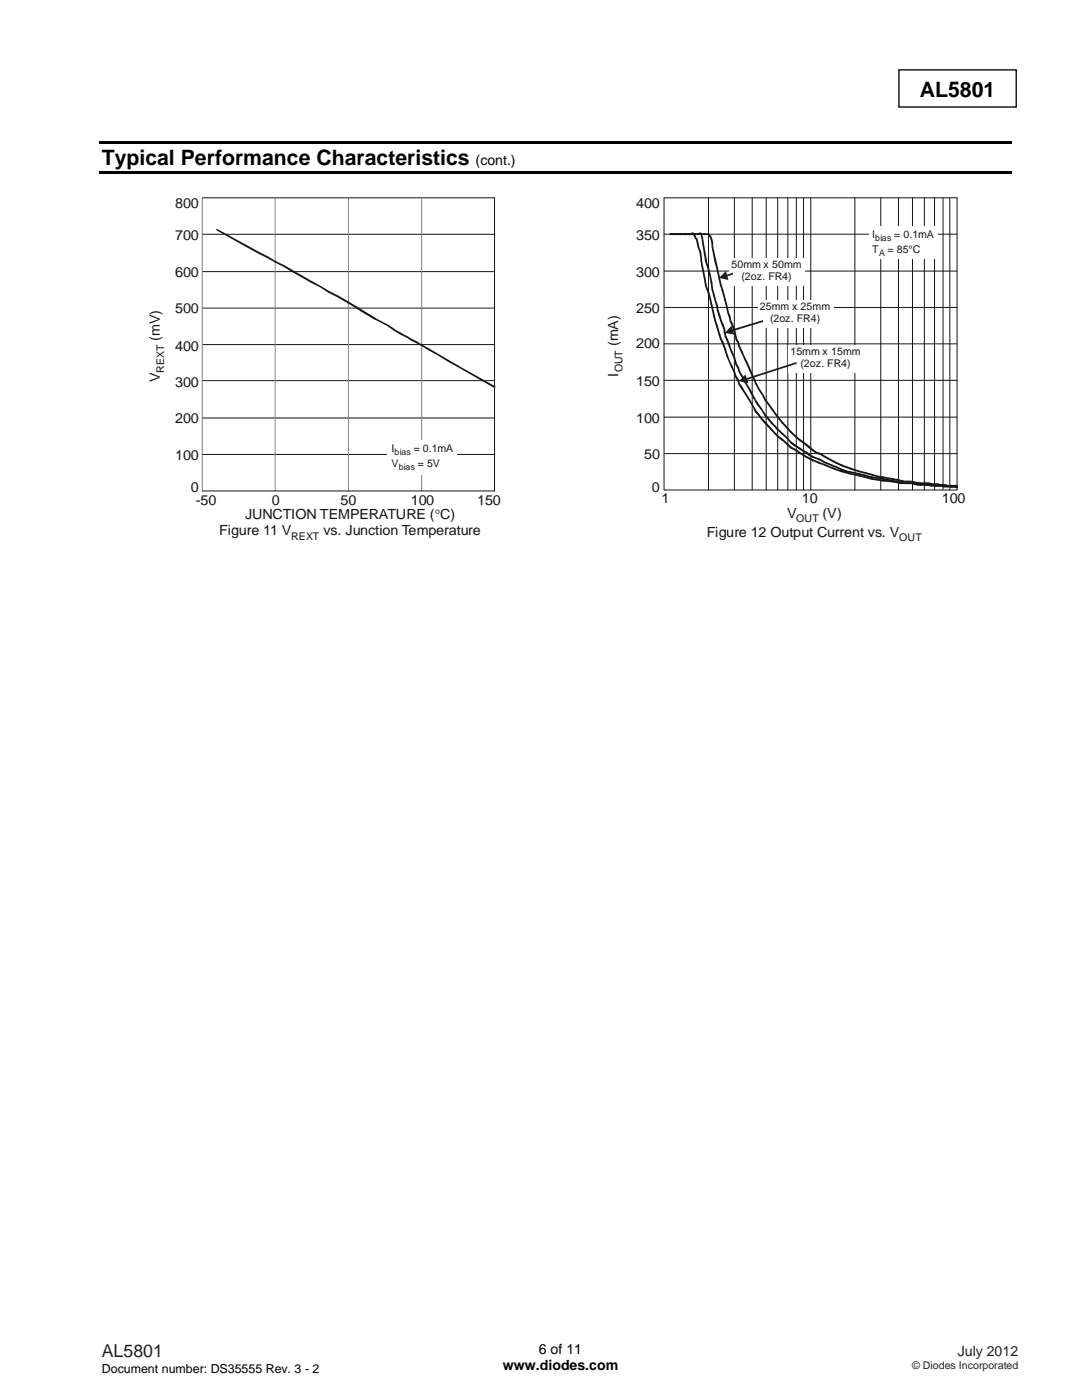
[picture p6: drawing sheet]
<svg xmlns="http://www.w3.org/2000/svg" width="216mm" height="279mm" viewBox="0 0 216 279" stroke-linecap="round" stroke-linejoin="round" font-family="sans-serif">
<path d="M179.4 13.9h23.4v7.5h-23.4z" fill="none" stroke="#000" stroke-width=".26"/>
<path d="M19.8 28.1h182v.5h-182zM19.8 34.2h182v.6h-182z" fill="#000"/>
<path d="M40.4 39.5h58.3v58.5h-58.3M40.4 54.2h58.3M40.4 46.8h58.3M40.4 76h58.3M40.4 68.8h58.3M40.4 61.5h58.3M40.4 90.7h58.3M40.4 83.4h58.3" fill="none" stroke="#131516" stroke-width=".2"/>
<path d="M40.4 39.5v58.5M54.9 39.5v58.5M69.5 39.5v58.5M84.1 39.5v58.5" fill="none" stroke="#7d8487" stroke-width=".2"/>
<g fill="#131516">
<path d="M43.2 45.7h.2l-.2 .3zM43.4 45.7l5.7 3.2-.1 .3-5.8-3.2zM49.1 48.9v.2l-.1 .1z"/>
<path d="M48.9 49l.2-.1-.1 .3zM49.1 48.9l2.8 1.5-.1 .3-2.8-1.5zM51.9 50.6l-.1 .1zM51.9 50.4l1.6 .8-.2 .3-1.5-.8zM53.5 51.2l-.1 .1zM53.5 51.2l1.5 .9-.2 .2-1.5-.8zM55 52.1v.3l-.2-.1z"/>
<path d="M54.9 52.1l-.1 .2h-.1zM55 52.1l1.8 .8-.2 .4-1.8-1zM56.8 52.9l-.1 .2zM56.8 52.9l1.8 1.1-.1 .4-1.9-1.1zM58.6 54l3.7 2.2-.1 .3-3.7-2.1zM62.3 56.2l.1 .2-.2 .1z"/>
<path d="M62.1 56.2h.2l-.1 .3zM62.3 56.2l1.7 .9-.1 .2-1.7-.8zM64 57.1l-.1 .2zM64 57.1l1.7 1-.1 .3-1.7-1.1zM65.6 58.3v.1zM65.7 58.1l1.9 .9-.2 .4-1.8-1zM67.6 59l-.1 .2zM67.6 59l2 1.2-.2 .4-2-1.2zM69.6 60.2l.1 .3-.3 .1z"/>
<path d="M69.4 60.3l.2-.1-.2 .4zM69.6 60.2l1.3 .8-.2 .3-1.3-.7zM70.9 61l1.2 .7-.2 .4-1.2-.8zM72 61.9l-.1 .2zM72.1 61.7l2.8 1.7-.2 .4-2.8-1.7zM74.8 63.6l-.1 .2zM74.8 63.4l1.5 .8-.2 .3-1.3-.7zM76.3 64.2l1.4 .8-.1 .2-1.5-.7zM77.7 65l-.1 .1zM77.7 65l1.1 .7-.2 .3-1.1-.8zM78.6 66l.1-.1zM78.7 65.7l1.1 .6-.1 .4-1.1-.7zM79.8 66.3l.1 .3-.2 .1z"/>
<path d="M79.6 66.4l.2-.1-.1 .4zM79.8 66.3l.8 .4-.2 .4-.7-.4zM80.5 66.9l-.1 .2zM80.6 66.7l.7 .4-.2 .3-.6-.3zM81.3 67.1l-.1 .1zM81.3 67.1l.9 .6-.2 .3-.9-.7zM82.1 67.8l-.1 .2zM82.2 67.7l.9 .4-.1 .3-1-.4zM83.1 68.1l-.1 .2zM83.1 68.1l1.1 .7-.1 .2-1.1-.6zM84.2 68.8l.1 .1-.2 .1z"/>
<path d="M84 68.8h.2l-.1 .2zM84.2 68.8l1.5 .8-.1 .4-1.5-1zM85.7 69.8l-.1 .2zM85.7 69.6l1.9 1.1-.2 .3-1.8-1zM87.6 70.7l-.1 .2zM87.6 70.7l2 1.2-.1 .3-2.1-1.2zM89.6 72.1l-.1 .1zM89.6 71.9l1.9 1.1-.2 .3-1.8-1.1zM91.5 73l.1 .2-.3 .1z"/>
<path d="M91.2 73h.3l-.2 .3zM91.5 73l7.3 4.1-.2 .3-7.3-4.1zM98.8 77.1v.2l-.2 .1z"/>
</g>
<path d="M77.1 87.7h14v7h-14z" fill="#fff"/>
<g fill="none" stroke="#131516" stroke-width=".2">
<path d="M132.5 39.5h58.5v58.3h-58.5zM141.4 39.5v58.3M146.5 39.5v58.3M150.1 39.5v58.3M152.9 39.5v58.3M155.2 39.5v58.3M157.2 39.5v58.3M158.9 39.5v58.3M160.3 39.5v58.3M161.8 39.5v58.3M170.6 39.5v58.3M175.7 39.5v58.3"/>
<path d="M179.3 39.5v58.3M182.1 39.5v58.3M184.4 39.5v58.3M186.5 39.5v58.3M188.2 39.5v58.3M189.5 39.5v58.3M132.5 54.1h58.5M132.5 46.7h58.5M132.5 75.9h58.5M132.5 68.6h58.5M132.5 61.4h58.5M132.5 90.5h58.5"/>
<path d="M132.5 83.2h58.5"/>
</g>
<g fill="#131516">
<path d="M133.6 46.7l.2-.1v.3zM133.8 46.6h1.1v.3h-1.1zM134.9 46.6l.1 .1v.2z"/>
<path d="M134.7 46.7l.2-.1v.3h-.2zM134.9 46.6h.9v.3h-.9zM135.8 46.6l.2 .1-.1 .2z"/>
<path d="M135.6 46.7l.2-.1v.3h-.2zM135.8 46.6h.9v.3h-.9zM136.7 46.6l.2 .1-.1 .2z"/>
<path d="M136.6 46.7l.1-.1v.3h-.1zM136.7 46.6h1v.3h-1zM137.7 46.6l.1 .1v.2z"/>
<path d="M137.5 46.7l.1-.1 .2 .3-.3-.1zM137.6 46.6l.5-.2 .1 .3-.4 .2zM138.1 46.4v.2zM138.1 46.4h.2v.3h-.2zM138.3 46.4l.1 .1-.1 .1zM138.4 46.5l.2 .2-.3 .2-.1-.2zM138.3 46.9l.3-.2-.1 .2z"/>
<path d="M138.3 46.6l.3 .1-.3 .1zM138.3 46.8l.3-.1 .3 .6-.3 .2zM138.6 47.5l.2-.1zM138.9 47.3l.3 .4-.3 .2-.3-.3zM139 47.8l.2-.1zM138.9 47.8h.3l.2 .6-.4 .1zM139 48.5l.4-.1-.1 .2z"/>
<path d="M139.2 48.3l.2 .1-.4 .1zM139 48.5l.4-.1 .1 .9-.3 .1zM139.2 49.4l.2-.1zM139.2 49.4l.3-.1 .4 .8-.4 .1zM139.7 50.1h.2zM139.5 50.2l.4-.1 .1 1-.3 .1zM139.7 51.2l.3-.1 .1 1.1h-.3zM139.8 52.2h.3l-.1 .2z"/>
<path d="M140 52l.1 .2h-.3zM139.8 52.2h.3l.3 1.6-.3 .1zM140.1 53.9l.3-.1 .4 1.7-.4 .1zM140.4 55.6l.4-.1-.2 .3z"/>
<path d="M140.4 55.5h.4l-.4 .1zM140.4 55.6l.4-.1 .2 1.5-.3 .1zM140.7 57.1h.2zM140.7 57.1l.3-.1 .5 1.4-.3 .1zM141.2 58.5l.3-.1v.3z"/>
<path d="M141.2 58.4h.3zM141.2 58.5l.3-.1 .4 1.2-.4 .1zM141.5 59.7l.4-.1 .2 1.2-.3 .1zM141.8 60.9l.3-.1v.1l-.2 .1z"/>
<path d="M141.8 60.9l.2-.2 .1 .1zM141.8 60.9l.3-.1 .5 2.2-.3 .1zM142.3 63.1l.3-.1v.1l-.2 .1z"/>
<path d="M142.4 62.9l.2 .1-.3 .1zM142.3 63.1l.3-.1 .3 1-.3 .2zM142.6 64.2l.3-.2 .3 1-.3 .2zM142.9 65.2l.3-.2v.3z"/>
<path d="M142.9 65h.3l-.3 .2zM142.9 65.2l.3-.2 .5 1.8-.3 .1zM143.4 66.9l.3-.1-.1 .2z"/>
<path d="M143.5 66.6l.2 .1-.3 .2zM143.4 66.9l.3-.2 .3 .8-.3 .2zM143.7 67.7l.1-.1zM143.7 67.7l.3-.2 .3 .7-.3 .2zM144 68.4l.3-.2v.3z"/>
<path d="M144.1 68.1l.2 .1-.3 .2zM144 68.4l.3-.2 .5 1.4-.3 .1zM144.5 69.7l.3-.1-.1 .2z"/>
<path d="M144.6 69.5l.2 .1-.3 .1zM144.5 69.7l.3-.1 .5 1.4-.4 .1zM144.9 71.1l.4-.1-.1 .2z"/>
<path d="M145 70.8l.3 .1-.4 .2zM144.9 71.1l.4-.2 .4 1.3-.3 .1zM145.4 72.3l.3-.1-.1 .1z"/>
<path d="M145.5 72l.2 .1-.3 .2zM145.4 72.3l.3-.2 .5 1-.3 .2zM145.9 73.3l.3-.2-.1 .3z"/>
<path d="M145.9 73l.3 .1-.3 .2zM145.9 73.3l.3-.2 .4 1-.2 .2zM146.4 74.3l.2-.2 .1 .2z"/>
<path d="M146.5 74l.2 .2-.3 .1zM146.4 74.3l.3-.1 .3 .9h-.4zM146.6 75.1h.4l-.1 .1z"/>
<path d="M146.7 74.9l.3 .2h-.4zM146.6 75.1h.4l.1 .3-.3 .1zM146.8 75.5l.2-.1zM146.8 75.5l.3-.2 .4 .5-.4 .3zM147.1 76.1l.4-.3-.1 .3z"/>
<path d="M147.2 75.7l.3 .2-.4 .1zM147.1 76l.4-.1 .2 .9h-.3zM147.4 76.8h.3l-.1 .1z"/>
<path d="M147.5 76.7h.2l-.2 .2zM147.7 76.7l.2 .1-.3 .3-.1-.2zM147.7 76.9l.2-.1zM147.6 77.1l.3-.3 .3 .5-.3 .3zM147.9 77.6l.3-.3-.1 .3z"/>
<path d="M147.9 77.4l.2-.1h.1l-.3 .3zM147.9 77.6l.3-.3 .3 .6-.3 .2zM148.5 77.9l.3 .5-.2 .2-.4-.5zM148.6 78.6l.2-.2 1 1.5-.3 .2zM149.5 80.1l.3-.2 .9 1.6-.3 .1zM150.5 81.6l.2-.1zM150.3 81.6l.4-.1 .3 .6-.3 .2zM150.7 82.3l.2-.1zM150.7 82.3l.3-.2 .4 .5-.2 .2zM151.2 82.8l.2-.2v.2z"/>
<path d="M151.2 82.6h.2l-.2 .2zM151.4 82.6l.8 1-.2 .2-.8-1zM152 83.8h.1zM152.2 83.6l.7 .7-.4 .2-.5-.7zM152.5 84.5l.4-.2 1.2 1.3-.3 .3zM154.1 85.6l.1 .2-.2 .2-.2-.1z"/>
<path d="M153.8 85.6h.3l-.3 .3zM154.1 85.6l1.1 1.2-.3 .3-1.1-1.2zM154.9 87.1l.2-.1zM154.9 87.1l.3-.3 1.1 .9-.3 .3zM156.3 87.7v.2l-.3 .1z"/>
<path d="M156 87.7h.3l-.3 .2zM156.3 87.7l.9 .8-.2 .3-1-.9zM157 88.7v.1zM157.2 88.5l.8 .7-.3 .3-.7-.7zM158 89.2l.1 .1-.4 .2z"/>
<path d="M157.7 89.3l.3-.1-.2 .3zM158 89.2l.9 .5-.2 .3-.9-.5zM158.9 89.7l-.1 .2zM158.9 89.7l.8 .5-.2 .3-.8-.5zM159.7 90.2v.2l-.2 .1z"/>
<path d="M159.4 90.3l.3-.1-.2 .3zM159.7 90.2l1.3 .8-.2 .4-1.3-.9zM161 91l.1 .3-.3 .1z"/>
<path d="M160.8 91.1l.2-.1-.2 .4zM161 91l1.3 .7-.2 .3-1.3-.6zM162.3 91.7l.1 .2-.3 .1z"/>
<path d="M162 91.8l.3-.1-.2 .3zM162.3 91.7l.4 .2-.1 .3-.5-.2zM162.7 91.9v.1zM162.7 91.9l.9 .3-.2 .3-.8-.3zM163.6 92.2v.3h-.2z"/>
<path d="M163.3 92.3l.2-.1-.1 .3zM163.5 92.2l.5 .2-.1 .3-.5-.2zM164 92.4l.4 .1-.1 .4-.4-.2zM164.4 92.5v.2zM164.5 92.5l1.2 .5-.1 .4-1.3-.5zM165.7 93l1.2 .6-.1 .3-1.2-.5zM166.9 93.7l-.1 .2zM166.9 93.6l1.1 .3-.1 .3-1-.3zM168 93.9l.1 .2-.2 .1z"/>
<path d="M167.9 93.9h.1l-.1 .3zM168 93.9l1.9 .5-.2 .3-1.8-.5zM169.8 94.6l-.1 .1zM169.8 94.4l1.6 .3-.1 .4-1.5-.4zM171.4 94.7l.1 .4h-.2z"/>
<path d="M171.3 94.7h.1l-.1 .4-.1-.2zM171.4 94.7l1.4 .4-.1 .3-1.4-.3zM172.8 95.1v.2zM172.8 95.1l1.3 .3-.1 .4-1.3-.4zM174.1 95.4l.1 .3-.1 .1h-.1z"/>
<path d="M173.9 95.5l.2-.1-.1 .4zM174.1 95.4l1.1 .2-.1 .3-1.1-.1zM175.2 95.6l1 .2-.1 .3-1-.2zM176.2 95.8l.1 .3h-.2z"/>
<path d="M176.1 95.8h.1l-.1 .3zM176.2 95.8l1.9 .1-.1 .4-1.9-.2zM178.1 95.9l.1 .4h-.2z"/>
<path d="M177.9 96l.2-.1-.1 .4-.2-.2zM178.1 95.9l.9 .2-.1 .3-.9-.1zM179 96.1l-.1 .2zM179 96.1l.8 .2-.1 .3-.8-.2zM179.8 96.3l.2 .2-.1 .1h-.2z"/>
<path d="M179.5 96.4l.3-.1v.3zM179.8 96.3h.8v.3h-.8zM180.6 96.3h.5v.3h-.5zM181.1 96.3l.2 .1v.2h-.2z"/>
<path d="M181 96.4l.1-.1v.3zM181.1 96.3h.8v.3h-.8zM181.9 96.3v.1zM182 96.3l.6 .1-.1 .4-.6-.2zM182.6 96.4l.2 .3-.1 .1h-.2z"/>
<path d="M182.5 96.4v.4zM182.6 96.4l.7 .2-.2 .3-.6-.1zM183.2 96.8l-.1 .1zM183.2 96.6h.4v.3h-.4zM183.6 96.6l.3 .2-.1 .1h-.2z"/>
<path d="M183.4 96.8l.2-.2v.3zM183.6 96.6h1.1v.3h-1.1zM184.7 96.6l.2 .1v.2h-.2z"/>
<path d="M184.5 96.8l.2-.2v.3zM184.7 96.6h.7v.3h-.7zM185.4 96.6v.2zM185.4 96.6l.5 .2-.2 .3-.4-.2zM185.9 96.8l.1 .2-.3 .1z"/>
<path d="M185.6 96.9l.2-.1v.3zM185.8 96.8h.5v.3h-.5zM186.3 96.8h.3v.3h-.3zM186.6 96.8l.1 .1v.2h-.1z"/>
<path d="M186.4 96.9l.2-.1v.3zM186.6 96.8h.5v.3h-.5zM187.1 96.8h.4v.3h-.4zM187.5 96.8l.2 .1v.2h-.2z"/>
<path d="M187.4 96.9l.1-.1v.3l-.2-.2zM187.5 96.8h.5v.3h-.5zM188 96.8v.1zM188.1 96.8l.3 .1-.1 .4-.4-.2zM188.4 96.9l.1 .2-.2 .2z"/>
<path d="M188.1 97.1l.2-.2v.4zM188.3 96.9h.8v.4h-.8zM189.1 96.9l.2 .2-.1 .2z"/>
<path d="M188.9 97l.2-.1v.4h-.2zM189.1 96.9h.8v.4h-.8zM189.9 96.9l.1 .2-.1 .2z"/>
<path d="M189.7 97l.2-.1v.4h-.2zM189.9 96.9h.6v.4h-.6zM190.5 96.9l.1 .1v.3h-.1z"/>
<path d="M190.4 96.9h.1v.4l-.2-.1zM190.5 96.9l.5 .2-.1 .4-.4-.2zM191 97.1l.1 .3-.2 .1z"/>
<path d="M133.6 46.7l.2-.1v.3zM133.8 46.6h1.1v.3h-1.1zM134.9 46.6l.1 .1v.2z"/>
<path d="M134.7 46.7l.2-.1v.3h-.2zM134.9 46.6h.9v.3h-.9zM135.8 46.6l.2 .1-.1 .2z"/>
<path d="M135.6 46.7l.2-.1v.3h-.2zM135.8 46.6h.9v.3h-.9zM136.7 46.6l.2 .1-.1 .2z"/>
<path d="M136.6 46.7l.1-.1v.3h-.1zM136.7 46.6h1v.3h-1zM137.7 46.6l.1 .1v.2z"/>
<path d="M137.5 46.7l.2-.1v.3h-.2zM137.7 46.6h.7v.3h-.7zM138.4 46.6l.2 .1v.2h-.2z"/>
<path d="M138.3 46.7l.1-.1v.3zM138.4 46.6h.8v.3h-.8zM139.2 46.6l.2 .1v.2h-.2z"/>
<path d="M139 46.7l.2-.1v.3zM139.2 46.6h.2v.3h-.2zM139.4 46.7v.2zM139.3 46.6l.3-.2 .2 .3-.4 .2zM139.6 46.4l.1 .2zM139.7 46.4h.2v.3h-.2zM139.9 46.4v.2zM140 46.5l.1 .2-.2 .2-.2-.2zM140.1 46.7v.2h-.2z"/>
<path d="M140 46.6h.1v.1l-.3 .1zM139.8 46.8l.3-.1 .2 .7-.3 .1zM140.1 47.4h.2zM140 47.5l.3-.1 .1 1-.3 .1zM140.1 48.5l.3-.1 .2 1-.3 .1zM140.3 49.5l.3-.1 .2 1.1h-.4zM140.4 50.5h.4l-.1 .1z"/>
<path d="M140.5 50.3l.3 .2h-.4zM140.4 50.5h.4l.3 1.7h-.4zM140.7 52.2h.2zM140.7 52.2h.3l.5 1.5-.3 .1zM141.2 53.8l.3-.1v.2z"/>
<path d="M141.2 53.6l.2-.1 .1 .2-.3 .1zM141.2 53.8l.3-.1 .4 1.3-.4 .1zM141.5 55.1l.4-.1 .2 1.4-.3 .1zM141.8 56.5l.3-.1v.2h-.1z"/>
<path d="M141.9 56.3l.2 .1-.3 .1zM141.8 56.5l.3-.1 .2 1.3-.3 .1zM142 57.8h.1zM142 57.8l.3-.1 .3 1.2-.3 .1zM142.3 59l.3-.1v.2l-.2 .1z"/>
<path d="M142.3 58.9h.3zM142.3 59l.3-.1 .3 1-.3 .1zM142.6 60l.3-.1 .3 1-.3 .1zM142.9 61l.3-.1v.3z"/>
<path d="M142.9 60.9h.3v.1zM142.9 61h.3l.2 1h-.3zM143.1 62h.1zM143.1 62h.3l.3 1-.3 .1zM143.4 63.1l.3-.1v.1z"/>
<path d="M143.5 62.9l.2 .1-.3 .1zM143.4 63.1l.3-.1 .3 .8-.3 .2zM143.7 64l.3-.2 .3 .9-.3 .1zM144 64.8l.3-.1v.2z"/>
<path d="M144.1 64.6l.2 .1-.3 .1zM144 64.8l.3-.1 .4 .8-.4 .2zM144.5 65.6l.2-.1zM144.3 65.6h.4l.1 .8h-.4zM144.4 66.4h.4l-.1 .2z"/>
<path d="M144.6 66.3l.2 .1-.3 .1zM144.5 66.5l.3-.1 .1 .7-.3 .1zM144.6 67.2l.2-.1zM144.6 67.2l.3-.2 .4 .7-.4 .2zM144.9 67.9l.4-.2-.1 .3z"/>
<path d="M145 67.6l.3 .1-.4 .2zM144.9 67.9l.4-.2 .5 1.3-.4 .2zM145.4 69.2l.4-.2-.2 .3z"/>
<path d="M145.5 69h.2l-.3 .2zM145.4 69.2l.3-.2 .5 1.2-.3 .2zM145.9 70.4l.3-.2-.1 .3z"/>
<path d="M145.9 70.1l.3 .1-.3 .2zM145.9 70.4l.3-.2 .4 1-.2 .2zM146.4 71.4l.2-.2 .1 .2z"/>
<path d="M146.5 71.2l.2 .1-.3 .1zM146.4 71.4l.3-.1 .3 1-.4 .1zM146.6 72.4l.4-.1-.1 .2z"/>
<path d="M146.6 72.3l.3-.1 .1 .1-.4 .1zM146.6 72.4l.4-.1 .1 .6h-.3zM146.8 72.9h.2zM146.8 72.9l.3-.1 .4 .5-.4 .1zM147.1 73.4l.4-.1-.1 .2z"/>
<path d="M147.2 73.2l.3 .2h-.4zM147.1 73.4h.4l.2 .8-.3 .1zM147.4 74.3l.3-.1-.1 .2z"/>
<path d="M147.6 74l.1 .1-.2 .2-.1-.1zM147.5 74.3l.2-.2 .2 .4-.3 .1zM147.6 74.6l.1-.1zM147.6 74.6l.3-.1 .3 .5-.3 .1zM147.9 75.1l.3-.1-.1 .2z"/>
<path d="M148.1 74.9l.1 .1-.3 .1zM147.9 75.1l.3-.1 .3 .5-.3 .1zM148.5 75.5l-.1 .1zM148.2 75.6h.3l.3 .6-.3 .1zM148.5 76.3l.2-.1-.1 .2zM148.6 76.4l.2-.2 1 1.5-.3 .2zM149.6 77.8l.2-.1zM149.4 77.9l.4-.2 .9 1.8-.4 .1zM150.5 79.5h.2zM150.3 79.5h.4l.3 .6-.3 .1zM150.7 80.2h.2zM150.7 80.3l.3-.3 .4 .7-.2 .3zM151.2 81l.2-.3v.3z"/>
<path d="M151.2 80.7h.2l-.2 .3zM151.4 80.7l.8 1-.2 .3-.8-1zM152.2 81.7l-.1 .2zM152 82l.2-.2 .7 1-.4 .2zM152.5 83l.2-.1zM152.5 83l.4-.3 1.2 1.6-.3 .2zM154.1 84.3l.1 .1-.3 .2-.1-.1z"/>
<path d="M153.8 84.3h.3l-.3 .2zM154.1 84.3l.6 .6-.2 .3-.7-.7zM154.5 85.2l.2-.3 .5 .5-.3 .3zM154.9 85.7l.2-.1zM154.9 85.7l.3-.3 1.1 1.1-.3 .2zM156 86.7l.3-.2v.2z"/>
<path d="M156 86.5h.3l-.3 .2zM156.3 86.5l.9 .8-.2 .3-1-.9zM157.2 87.3l-.2 .2zM157.2 87.3l.8 .9-.3 .2-.7-.8zM157.7 88.4l.3-.2 .1 .1-.2 .2z"/>
<path d="M157.7 88.2h.3l-.3 .3zM158 88.2l.9 .6-.3 .4-.9-.7zM158.8 89l-.2 .2zM158.9 88.8l.8 .5-.2 .4-.8-.5zM159.7 89.3v.3l-.2 .1z"/>
<path d="M159.4 89.4l.3-.1-.2 .4zM159.7 89.3l.7 .6-.1 .3-.8-.5zM160.3 90v.2zM160.4 89.9l.6 .3-.2 .3-.5-.3zM161 90.2l.1 .2-.3 .1z"/>
<path d="M160.8 90.4l.3-.2-.3 .3zM161.1 90.2l.6 .5-.3 .3-.6-.5zM161.4 91l.2-.1zM161.7 90.7l.6 .3-.2 .4-.6-.4zM162.3 91l.1 .3-.3 .1z"/>
<path d="M162 91.1l.3-.1-.2 .4zM162.3 91l.4 .2-.1 .3-.5-.1zM162.7 91.2v.2zM162.7 91.2l.9 .3-.2 .4-.8-.4zM163.6 91.5v.3l-.2 .1z"/>
<path d="M163.3 91.6l.2-.1-.1 .4zM163.5 91.5l.5 .2-.1 .3-.5-.1zM164 91.7l-.1 .2zM164 91.7l.5 .3-.2 .4-.5-.4zM164.4 92.2l-.1 .2zM164.5 92l1.2 .5-.1 .4-1.3-.5zM165.7 92.5l1.2 .5-.1 .4-1.2-.5zM166.9 93v.2zM166.9 93l1.1 .6-.1 .3-1.1-.5zM168 93.6l.1 .2-.2 .1z"/>
<path d="M167.8 93.6h.2l-.1 .3zM168 93.6l1 .3-.2 .3-.9-.3zM168.9 94.1l-.1 .1zM168.9 93.9l.9 .2v.3l-.9-.2zM169.8 94.1v.1zM169.8 94.1l1.6 .3-.1 .3-1.5-.3zM171.4 94.4l.1 .3h-.2z"/>
<path d="M171.3 94.4h.1l-.1 .3-.1-.1zM171.4 94.4l1.4 .3-.1 .4-1.4-.4zM172.8 94.7v.2zM172.8 94.7l1.3 .4-.1 .3-1.3-.3zM174.1 95.1l.1 .2-.1 .1h-.1z"/>
<path d="M173.9 95.2l.2-.1-.1 .3zM174.1 95.1l1.1 .1-.1 .4-1.1-.2zM175.2 95.2l1 .2-.1 .4-1-.2zM176.2 95.4l.1 .4h-.2z"/>
<path d="M176.1 95.5l.1-.1-.1 .4zM176.2 95.4l1.9 .4-.1 .3-1.9-.3zM178.1 95.8l.1 .3h-.2z"/>
<path d="M177.9 95.8h.2l-.1 .3-.2-.2zM178.1 95.8l.9 .1-.1 .4-.9-.2zM179 95.9l-.1 .2zM179 95.9l.8 .2-.1 .3-.8-.1zM179.8 96.1l.2 .3h-.1h-.2z"/>
<path d="M179.6 96.1h.2l-.1 .3zM179.8 96.1l.8 .2-.1 .3-.8-.2zM180.6 96.4l-.1 .2zM180.6 96.3h.5v.3h-.5zM181.1 96.3l.2 .1v.2h-.2z"/>
<path d="M181 96.4l.1-.1v.3zM181.1 96.3h.8v.3h-.8zM181.9 96.3h.7v.3h-.7zM182.6 96.3l.2 .1-.1 .2z"/>
<path d="M182.4 96.4l.2-.1v.3h-.2zM182.6 96.3h.6v.3h-.6zM183.2 96.3v.1zM183.3 96.3l.4 .1-.1 .4-.5-.2zM183.7 96.4l.1 .3-.2 .1z"/>
<path d="M183.5 96.5l.2-.1-.1 .4-.2-.2zM183.7 96.4l1.1 .2-.1 .3-1.1-.1zM184.8 96.6l.1 .3h-.2z"/>
<path d="M184.5 96.8l.2-.2v.3zM184.7 96.6h.7v.3h-.7zM185.4 96.6h.4v.3h-.4zM185.8 96.6l.2 .1v.2h-.2z"/>
<path d="M185.6 96.8l.2-.2v.3zM185.8 96.6h.5v.3h-.5zM186.3 96.6v.2zM186.4 96.6l.2 .2-.1 .3-.3-.2zM186.6 96.8l.1 .2-.2 .1z"/>
<path d="M186.4 96.9l.2-.1v.3zM186.6 96.8h.5v.3h-.5zM187.1 96.8h.4v.3h-.4zM187.5 96.8l.2 .1v.2h-.2z"/>
<path d="M187.4 96.9l.1-.1v.3l-.2-.2zM187.5 96.8h.8v.3h-.8zM188.3 96.8l.2 .1-.1 .2z"/>
<path d="M188.1 96.9l.2-.1v.3zM188.3 96.8h.8v.3h-.8zM189.1 96.8l.2 .1-.1 .2z"/>
<path d="M188.9 96.9l.2-.1v.3h-.2zM189.1 96.8h.4v.3h-.4zM189.5 96.8v.1zM189.6 96.8l.3 .1-.1 .4-.4-.2zM189.9 96.9l.1 .3-.2 .1z"/>
<path d="M189.7 97l.2-.1v.4h-.2zM189.9 96.9h.6v.4h-.6zM190.5 96.9l.1 .1v.3h-.1z"/>
<path d="M190.3 97.1l.2-.2v.4zM190.5 96.9h.5v.4h-.5zM191 96.9l.1 .2v.2z"/>
<path d="M133.6 46.7l.2-.1v.3zM133.8 46.6h1.1v.3h-1.1zM134.9 46.6l.1 .1v.2z"/>
<path d="M134.7 46.7l.2-.1v.3h-.2zM134.9 46.6h.9v.3h-.9zM135.8 46.6l.2 .1-.1 .2z"/>
<path d="M135.6 46.7l.2-.1v.3h-.2zM135.8 46.6h.9v.3h-.9zM136.7 46.6l.2 .1-.1 .2z"/>
<path d="M136.6 46.7l.1-.1v.3h-.1zM136.7 46.6h1v.3h-1zM137.7 46.6l.1 .1v.2z"/>
<path d="M137.5 46.7l.2-.1v.3h-.2zM137.7 46.6h.7v.3h-.7zM138.4 46.6l.2 .1v.2h-.2z"/>
<path d="M138.3 46.7l.1-.1v.3zM138.4 46.6h.8v.3h-.8zM139.2 46.6l.2 .1v.2h-.2z"/>
<path d="M139 46.7l.2-.1v.3zM139.2 46.6h.8v.3h-.8zM140 46.6l.2 .1-.1 .2h-.1z"/>
<path d="M139.8 46.7l.2-.1v.3zM140 46.6h.6v.3h-.6zM140.6 46.6l.2 .1-.1 .2z"/>
<path d="M140.4 46.7l.2-.1v.3h-.2zM140.6 46.6h.3v.3h-.3zM140.9 46.6h.5v.3h-.5zM141.4 46.6l.1 .1v.2z"/>
<path d="M141.2 46.7l.2-.1 .1 .1-.3 .2zM141.2 46.9l.3-.2 .3 .3-.3 .2zM141.8 47l-.1 .1zM141.5 47.2l.4-.2 .2 .7-.3 .1zM141.8 47.8l.3-.1-.1 .2z"/>
<path d="M142 47.6l.1 .2h-.3zM141.8 47.8h.3l.2 .6-.3 .1zM142.1 48.4h.2zM142 48.4h.3v.7h-.3zM142 49.1h.1zM142 49.2l.3-.1 .2 .9h-.4zM142.1 50h.4l.1 .8-.3 .1zM142.3 50.9l.3-.1v.2z"/>
<path d="M142.4 50.6l.2 .2-.3 .1zM142.3 50.9l.3-.1 .4 1.4h-.4zM142.6 52.2h.1zM142.6 52.2h.4l.2 1.1-.3 .1zM142.9 53.4l.3-.1v.2v.1z"/>
<path d="M142.9 53.3l.2-.1 .1 .1-.3 .1zM142.9 53.4l.3-.1 .5 2.4-.3 .1zM143.4 55.8l.3-.1-.1 .3z"/>
<path d="M143.4 55.7h.3zM143.4 55.8l.3-.1 .3 1.2-.3 .1zM143.7 57h.1zM143.7 57l.3-.1 .3 1-.3 .1zM144 58l.3-.1v.2h-.2z"/>
<path d="M144 57.9h.3zM144 58l.3-.1 .5 1.9h-.3zM144.5 59.8h.3l-.1 .2h-.2z"/>
<path d="M144.5 59.8h.3zM144.5 59.8h.3l.5 1.6-.4 .1zM144.9 61.5l.4-.1-.1 .3z"/>
<path d="M144.9 61.4h.4zM144.9 61.5l.4-.1 .1 .9-.3 .1zM145.1 62.4h.2zM145.1 62.5l.3-.2 .4 .8-.4 .2zM145.4 63.3l.4-.2-.2 .3z"/>
<path d="M145.4 63.1h.4zM145.4 63.2l.4-.1 .1 .7-.4 .1zM145.5 63.9h.2zM145.5 64l.4-.2 .3 .7-.3 .2zM145.9 64.7l.3-.2-.1 .2z"/>
<path d="M145.9 64.4l.3 .1-.3 .2zM145.9 64.7l.3-.2 .5 1.3-.3 .2zM146.4 66l.3-.2-.2 .3z"/>
<path d="M146.5 65.8h.2l-.3 .2zM146.4 66l.3-.2 .3 1.3-.4 .1zM146.6 67.2l.4-.1-.1 .2z"/>
<path d="M146.6 67h.3l.1 .1-.4 .1zM146.6 67.2l.4-.1 .1 .7-.3 .1zM146.8 67.9l.2-.1zM146.8 67.9l.3-.2 .4 .5-.4 .2zM147.1 68.4l.4-.2-.1 .3z"/>
<path d="M147.2 68.1l.3 .2-.4 .1zM147.1 68.4l.4-.1 .2 1-.3 .1zM147.4 69.4l.3-.1-.1 .2z"/>
<path d="M147.4 69.2h.3l-.2 .2zM147.5 69.4l.2-.2 .2 .4-.3 .1zM147.6 69.7l.3-.1 .3 .6-.3 .2zM147.9 70.4l.3-.2-.1 .3z"/>
<path d="M148 70.1l.2 .1-.3 .2zM147.9 70.4l.3-.2 .3 .7-.3 .2zM148.2 71.1l.3-.2 .3 .7-.3 .2zM148.5 71.8l.3-.2 .5 1-.3 .2zM149 72.8l.3-.2 .5 1-.4 .2zM149.4 73.8l.4-.2 .9 2.1-.4 .1zM150.5 75.7h.2zM150.3 75.8l.4-.1 .3 .9-.3 .1zM150.7 76.7l.2-.1zM150.7 76.7l.3-.2 .4 .8-.2 .2zM151.2 77.5l.2-.2v.3z"/>
<path d="M151.2 77.3h.2l-.2 .3zM151.4 77.3l.8 1.2-.2 .3-.8-1.2zM152.2 78.5l.1 .1-.2 .1zM152 78.7l.3-.1 .6 1.2-.4 .1zM152.5 79.9h.2zM152.5 79.9l.4-.2 .6 .8-.3 .3zM153.5 80.5l.6 .9-.3 .2-.6-.8zM154.1 81.4l.1 .2-.3 .1-.1-.1z"/>
<path d="M153.9 81.4h.2l-.3 .2zM154.1 81.4l1.1 1.5-.3 .3-1.1-1.6zM154.9 83.2l.2-.1zM155.2 82.9l1.1 1.4-.3 .2-1.1-1.3zM156 84.5l.3-.2v.2z"/>
<path d="M156 84.3h.3l-.3 .2zM156.3 84.3l.9 1-.2 .2-1-1zM157.2 85.3l.8 .8-.3 .3-.7-.9zM158 86.1l.1 .2-.2 .2-.2-.1z"/>
<path d="M157.7 86.1h.3l-.3 .3zM158 86.1l.9 .9-.3 .2-.9-.8zM158.6 87.2l.2-.1zM158.9 87l.8 .7-.3 .2-.8-.7zM159.7 87.7v.1l-.1 .2-.2-.1z"/>
<path d="M159.4 87.7h.3l-.2 .3zM159.7 87.7l.7 .5-.1 .3-.8-.5zM160.4 88.2l-.1 .1zM160.4 88.2l.7 .5-.3 .3-.5-.5zM161.1 88.7v.2l-.3 .1z"/>
<path d="M160.8 88.8l.3-.1-.3 .3zM161.1 88.7l.6 .5-.3 .3-.6-.5zM161.7 89.2l.6 .5-.2 .3-.7-.5zM162.3 89.7l.1 .2-.3 .1z"/>
<path d="M162 89.8l.3-.1-.2 .3zM162.3 89.7l.5 .3-.3 .4-.4-.4zM162.7 90.2l-.2 .2zM162.7 90l.9 .4-.2 .3-.8-.3zM163.6 90.4v.2l-.2 .1z"/>
<path d="M163.3 90.4h.2l-.1 .3zM163.5 90.4l.5 .1-.1 .4-.5-.2zM164 90.5l-.1 .2zM164 90.5l.5 .4-.2 .3-.5-.3zM164.4 91l-.1 .2zM164.5 90.9l1.2 .6-.2 .4-1.2-.7zM165.7 91.5l1.2 .7-.1 .3-1.3-.6zM166.9 92.4l-.1 .1zM166.9 92.2l1.1 .5-.1 .3-1.1-.5zM168 92.7l.1 .3h-.2z"/>
<path d="M167.8 92.8l.2-.1-.1 .3zM168 92.7l1.9 .7-.2 .3-1.8-.7zM169.8 93.6l-.1 .1zM169.9 93.4l1.5 .5-.1 .3-1.6-.5zM171.4 93.9l.1 .2-.2 .1z"/>
<path d="M171.3 93.9h.1l-.1 .3-.1-.1zM171.4 93.9l1.4 .3-.1 .4-1.4-.4zM172.8 94.2v.2zM172.8 94.2l1.3 .4-.1 .3-1.3-.3zM174.1 94.6l.1 .2-.1 .1h-.1z"/>
<path d="M174 94.6v.3zM174.1 94.6l1.1 .3-.1 .3-1.1-.3zM175.1 95.1v.1zM175.2 94.9l1 .2-.1 .3-1-.2zM176.2 95.1l.1 .3h-.2z"/>
<path d="M176.1 95.1h.1l-.1 .3-.1-.2zM176.2 95.1l1.9 .3-.1 .4-1.9-.4zM178.1 95.4l.1 .4h-.2z"/>
<path d="M177.9 95.5l.2-.1-.1 .4-.2-.2zM178.1 95.4l.9 .2-.1 .3-.9-.1zM179 95.6l-.1 .2zM179 95.6l.8 .2-.1 .3-.8-.2zM179.8 95.8l.2 .2-.1 .1h-.2z"/>
<path d="M179.6 95.8h.2l-.1 .3zM179.8 95.8l.8 .1-.1 .4-.8-.2zM180.6 96.1l-.1 .2zM180.6 95.9h.5v.4h-.5zM181.1 95.9l.2 .1v.3h-.2z"/>
<path d="M181 96.1l.1-.2v.4zM181.1 95.9h.8v.4h-.8zM181.9 95.9v.2zM182 95.9l.6 .2-.1 .3-.6-.1zM182.6 96.1l.2 .3h-.1h-.2z"/>
<path d="M182.5 96.1v.3zM182.6 96.1l.7 .2-.2 .3-.6-.2zM183.2 96.4l-.1 .2zM183.2 96.3h.4v.3h-.4zM183.6 96.3l.3 .1-.1 .2h-.2z"/>
<path d="M183.4 96.4l.2-.1v.3zM183.6 96.3h1.1v.3h-1.1zM184.7 96.3l.2 .1v.2h-.2z"/>
<path d="M184.5 96.4l.2-.1v.3zM184.7 96.3h.7v.3h-.7zM185.4 96.3v.1zM185.4 96.3l.5 .1-.2 .4-.4-.2zM185.9 96.4l.1 .3-.3 .1z"/>
<path d="M185.6 96.6l.2-.2v.4zM185.8 96.4h.5v.4h-.5zM186.3 96.4h.3v.4h-.3zM186.6 96.4l.1 .1v.3h-.1z"/>
<path d="M186.4 96.6l.2-.2v.4zM186.6 96.4h.5v.4h-.5zM187.1 96.4v.2zM187.2 96.4l.4 .2-.1 .3-.5-.1zM187.6 96.6l.1 .3h-.2z"/>
<path d="M187.3 96.8l.2-.2v.3zM187.5 96.6h.8v.3h-.8zM188.3 96.6l.2 .2-.1 .1z"/>
<path d="M188.1 96.8l.2-.2v.3zM188.3 96.6h.3v.3h-.3zM188.6 96.6v.2zM188.7 96.6l.4 .2-.1 .3-.4-.2zM189.1 96.8l.2 .2-.3 .1z"/>
<path d="M188.9 96.9l.2-.1v.3h-.2zM189.1 96.8h.8v.3h-.8zM189.9 96.8l.1 .1-.1 .2z"/>
<path d="M189.7 96.9l.2-.1v.3h-.2zM189.9 96.8h.6v.3h-.6zM190.5 96.8l.1 .1v.2h-.1z"/>
<path d="M190.3 96.9l.2-.1v.3zM190.5 96.8h.5v.3h-.5zM191 96.8l.1 .1v.2z"/>
</g>
<g fill="#fff">
<path d="M173.5 45.1h13.7v6.5h-13.7z"/>
<path d="M145.5 51.5h15.2v5.5h-15.2z"/>
<path d="M151.2 59.9h15.1v5.4h-15.1z"/>
<path d="M157.3 68.9h15.1v5.4h-15.1z"/>
</g>
<g fill="#1f1a17">
<path d="M146 65.8l6.2-1.9 .1 .3-6.1 1.9z"/>
<path d="M148.9 75.5l10-3.2 .1 .3-10 3.2z"/>
<path d="M144.9 54.9l1.3-.5 .1 .4-1.3 .4z"/>
</g>
<g fill="#1f1a17">
<path d="M145.9 65l.6 1.8-1.8-.4 1.8 .4-1.8-.4z" fill-rule="evenodd"/>
<path d="M148.7 74.7l.6 1.8-1.8-.4 1.8 .4-1.8-.4z" fill-rule="evenodd"/>
<path d="M143.5 55.5l1.3-1.4 .6 1.8z" fill-rule="evenodd"/>
</g>
<g font-size="4.2">
<text x="183.6" y="19.3">AL5801</text>
<text x="20.3" y="33">Typical Performance Characteristics</text>
</g>
<text font-size="3.5" fill="#231f20" x="20.3" y="270.9">AL5801</text>
<g font-size="2.8">
<text x="94.9" y="33">(cont.)</text>
<text x="100.3" y="273.5">www.diodes.com</text>
<text x="107.5" y="270.2">6 of 11</text>
</g>
<g font-size="2.8" fill="#131516">
<text x="35" y="41.4">800</text>
<text x="126.9" y="41.5">400</text>
<text x="35" y="47.9">700</text>
<text x="126.9" y="47.8">350</text>
<text x="35" y="55.2">600</text>
<text x="126.9" y="55.2">300</text>
<text x="35" y="62.5">500</text>
<text x="126.9" y="62.5">250</text>
<text x="31.9" y="68" transform="rotate(-90 31.9 68)">(mV)</text>
<text x="35" y="70">400</text>
<text x="123.4" y="69" transform="rotate(-90 123.4 69)">(mA)</text>
<text x="126.9" y="69.5">200</text>
<text x="31.9" y="76.3" transform="rotate(-90 31.9 76.3)">V</text>
<text x="35" y="77.2">300</text>
<text x="123.4" y="75.1" transform="rotate(-90 123.4 75.1)">I</text>
<text x="126.9" y="77">150</text>
<text x="35" y="84.4">200</text>
<text x="126.9" y="84.4">100</text>
<text x="35" y="91.9">100</text>
<text x="128.5" y="91.5">50</text>
<text x="38.1" y="98.2">0</text>
<text x="39.1" y="100.7">-50</text>
<text x="54.2" y="100.7">0</text>
<text x="67.9" y="100.7">50</text>
<text x="82" y="100.7">100</text>
<text x="95.2" y="100.7">150</text>
<text x="130" y="98.1">0</text>
<text x="132" y="100.3">1</text>
<text x="160" y="100.3">10</text>
<text x="187.9" y="100.3">100</text>
<text x="43.8" y="106.8">Figure 11 V</text>
<text x="48.9" y="103.7">JUNCTION TEMPERATURE ( C)</text>
<text x="64.5" y="106.8">vs. Junction Temperature</text>
<text x="86.8" y="103.7">°</text>
<text x="141" y="107.2">Figure 12 Output Current vs. V</text>
<text x="157" y="103.4">V</text>
<text x="164.1" y="103.4">(V)</text>
</g>
<text font-size="2.8" fill="#231f20" x="191.1" y="270.6">July 2012</text>
<text font-size="2.5" x="20.3" y="274">Document number: DS35555 Rev. 3 - 2</text>
<g font-size="2.1" fill="#131516">
<text x="174.1" y="47.4">I</text>
<text x="178.4" y="47.4">= 0.1mA</text>
<text x="145.9" y="53.5">50mm x 50mm</text>
<text x="174.1" y="50.5">T</text>
<text x="177.1" y="50.5">= 85°C</text>
<text x="148" y="55.9">(2oz. FR4)</text>
<text x="151.6" y="62">25mm x 25mm</text>
<text x="153.6" y="64.3">(2oz. FR4)</text>
<text x="157.7" y="70.8">15mm x 15mm</text>
<text x="32.8" y="74.4" transform="rotate(-90 32.8 74.4)">REXT</text>
<text x="124.2" y="74.3" transform="rotate(-90 124.2 74.3)">OUT</text>
<text x="159.7" y="73.2">(2oz. FR4)</text>
<text x="78.1" y="90.1">I</text>
<text x="78.1" y="93.2">V</text>
<text x="82.6" y="90.1">= 0.1mA</text>
<text x="83.4" y="93.2">= 5V</text>
<text x="58.1" y="107.7">REXT</text>
<text x="158.9" y="104.2">OUT</text>
<text x="179.5" y="108">OUT</text>
</g>
<text font-size="2.1" fill="#231f20" x="182" y="273.2">© Diodes Incorporated</text>
<g font-size="1.8" fill="#131516">
<text x="174.6" y="48.2">bias</text>
<text x="175.4" y="51.1">A</text>
<text x="78.7" y="90.9">bias</text>
<text x="79.6" y="93.8">bias</text>
</g>
</svg>
